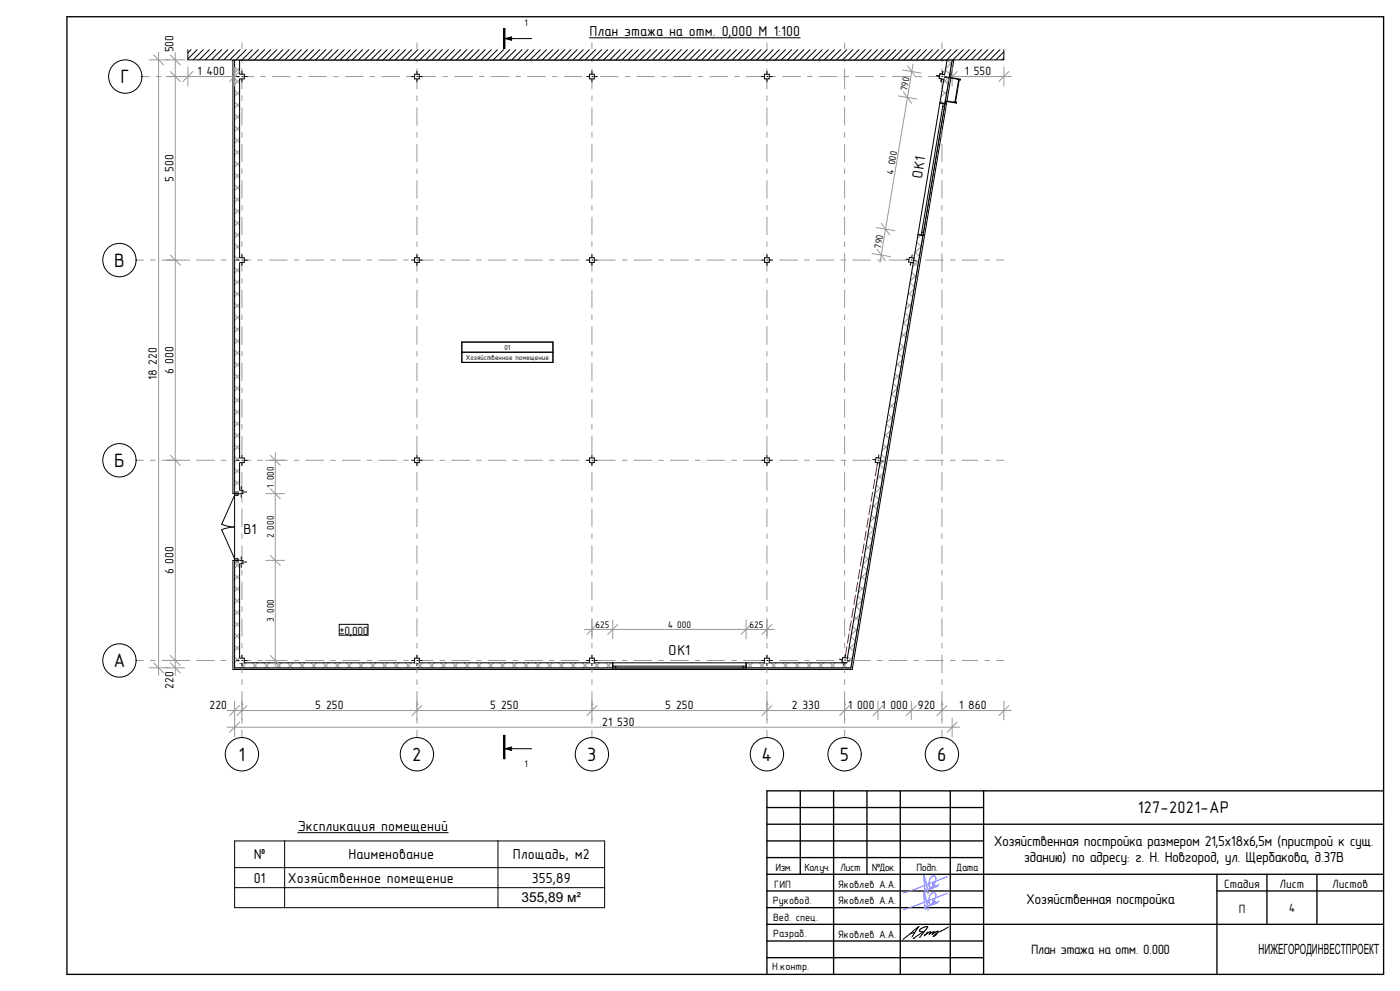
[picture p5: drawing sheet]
<svg xmlns="http://www.w3.org/2000/svg" width="420mm" height="297mm" viewBox="0 0 420 297" stroke-linecap="round" stroke-linejoin="round" font-family="sans-serif">
<g fill="none" stroke="#000" stroke-width=".4">
<path d="M20.1 5h395v287h-395zM240.1 237v25M250.1 237v55M260.1 237v25M270.1 237v55M285.1 237v55M295.1 237v55M415.1 237h-185v55M230.1 247h185M230.1 257h65M230.1 242h65M230.1 252h65"/>
<path d="M230.1 262h185M230.1 267h65M230.1 277h185M230.1 272h65M365.1 262v30M365.1 267h50M380.1 262v15M395.1 262v15M230.1 287h65M230.1 282h65"/>
</g>
<path d="M70.4 252h111v20h-111zM85.4 252v20M149.4 252v20M70.4 266h111M70.4 260h111M274.4 279.5l-1.3 .3M278.3 279.3l-1 1.1 1.3-.9 .6-.2-.5 .7M278.7 280l.9-.6 .7-.1-.6 .7 1.7-1-.8 1.4-.7 .2 .2-.2M284.5 277.8l-3.3 1.7-.9 .7M273.6 280.8l2.1-3.1-4.8 3.8M275.9 281l2.4-3.1a2.14 2.14 0 0 0-2.4 1.2l1.1 .1-3 2h.3" fill="none" stroke="#000" stroke-width=".3"/>
<g fill="none" stroke="#5e5eff" stroke-width=".3">
<path d="M277.6 272.5l-.4-5.1 1.2 4.5v.9M277.6 267.6l-.4-5.2 1.2 4.5v.9M279.9 271.1l-.1-1.2-.5 1.5a2.64 2.64 0 0 1 .7-3.9h.4a1.92 1.92 0 0 1-.5 2.8 2.94 2.94 0 0 1-2.6 1.6l.4-.5M279.9 264.9v1.2M279.9 271.1h.1M279.9 264.9v.1M279.9 266.1h.1M279.9 265l-.6 1.4a2.64 2.64 0 0 1 .7-3.9l.4 .1a1.92 1.92 0 0 1-.5 2.7 2.94 2.94 0 0 1-2.6 1.6l.4-.5M280.3 270.3v.7l.4-.7v.3M280.3 266v-.8l-.4 .9M280.3 266h.1M280.3 270.2v.1"/>
<path d="M280.3 270.3l-.4 .8M280.7 265.4l-.4 .6M280.7 265.3v.1M280.7 270.6h.1M280.8 265.5v.1M280.9 270.4l-.1 .2M280.9 270.4h.1M280.9 265.5h-.1M280.9 265.5h.1M280.9 265.5v.1M280.9 265.6h.1M281.6 270.1l-.6 .6-.1-.3"/>
<path d="M281.6 265.1l-.6 .6-.1-.1M281.6 270.1h.1M281.6 265.1h.1M284.1 267.7l-13.1 4.9M284.1 262.8l-13.1 4.9"/>
</g>
<path d="M69.9 167.9h2v30.7h-2z" fill-rule="evenodd" fill="#fff"/>
<path d="M71.9 167.9h.1M71.9 168.9v28.3M71.9 167.9h-2v30.7" fill="none" stroke="#000" stroke-width=".3"/>
<g fill="#fff">
<path d="M69.9 198.6h2l-2 2z"/>
<path d="M254 198.6h2l-.3 2z"/>
<path d="M71.9 198.6v2h-2z"/>
<path d="M254 198.6l1.7 2h-2.1z"/>
<path d="M71.9 198.6h182.1l-.4 2h-181.7z" fill-rule="evenodd"/>
</g>
<path d="M69.9 198.6v2h185.8l.3-2M73.3 198.6h51.1M125.8 198.6h51.1M178.3 198.6h51.1M230.8 198.6h23.2" fill="none" stroke="#000" stroke-width=".3"/>
<path d="M284.1 17.9h2l-30.1 180.7h-2z" fill-rule="evenodd" fill="#fff"/>
<path d="M283.2 23.8l-29 173.5M283.4 22.4l.7-4.5h2l-30.1 180.7" fill="none" stroke="#000" stroke-width=".3"/>
<path d="M69.9 17.9h2v130h-2z" fill-rule="evenodd" fill="#fff"/>
<path d="M71.9 22.2v-4.3h-2v130h2M71.9 23.6v53.6M71.9 78.6v58.6M71.9 138.6v8.3" fill="none" stroke="#000" stroke-width=".3"/>
<path d="M71.9 17.9h212.2l-.7 4.5-1.4-.3-.2 1.4 1.4 .3-29 173.5-1.4-.3-.2 1.4 1.4 .2h-23.2v-1.4h-1.4v1.4h-51.1v-1.4h-1.4v1.4h-51.1v-1.4h-1.4v1.4h-51.1v-1.4h-1.4v-58.6h1.4v-1.4h-1.4v-58.6h1.4v-1.4h-1.4v-53.6h1.4v-1.4h-1.4zM124.4 77.2v1.4h1.4v-1.4zM124.4 137.2v1.4h1.4v-1.4zM124.4 22.2v1.4h1.4v-1.4zM176.9 22.2v1.4h1.4v-1.4zM176.9 77.2v1.4h1.4v-1.4zM176.9 137.2v1.4h1.4v-1.4zM229.4 137.2v1.4h1.4v-1.4zM229.4 77.2v1.4h1.4v-1.4zM229.4 22.2v1.4h1.4v-1.4zM262.8 137.1l-.2 1.4 1.4 .3 .2-1.4zM272.8 77.1l-.2 1.4 1.4 .3 .2-1.4z" fill-rule="evenodd" fill="#fff"/>
<path d="M71.9 17.9h212.2l-.7 4.5-1.4-.3-.2 1.4 1.4 .3-29 173.5-1.4-.3-.2 1.4 1.4 .2h-23.2v-1.4h-1.4v1.4h-51.1v-1.4h-1.4v1.4h-51.1v-1.4h-1.4v1.4h-51.1v-1.4h-1.4v-58.6h1.4v-1.4h-1.4v-58.6h1.4v-1.4h-1.4v-53.6h1.4v-1.4h-1.4zM124.4 22.2h1.4v1.4h-1.4zM176.9 22.2h1.4v1.4h-1.4zM229.4 22.2h1.4v1.4h-1.4zM124.4 77.2h1.4v1.4h-1.4zM176.9 77.2h1.4v1.4h-1.4zM229.4 77.2h1.4v1.4h-1.4zM272.8 77.1l1.4 .3-.2 1.4-1.4-.3zM124.4 137.2h1.4v1.4h-1.4zM176.9 137.2h1.4v1.4h-1.4zM229.4 137.2h1.4v1.4h-1.4zM262.8 137.1l1.4 .3-.2 1.4-1.4-.3z" fill="none" stroke="#fff" stroke-width=".3"/>
<g fill="none" stroke="#999" stroke-width=".3">
<path d="M72.6 12.8v2.2M72.6 17.1v1.4M125.1 12.8v2.2M125.1 17.1v1.4M177.6 12.8v2.2M177.6 17.1v1.4M230.1 12.8v2.2M230.1 17.1v1.4M253.4 12.8v2.2M253.4 17.1v1.4M282.6 12.8v2.2M282.6 17.1v1.4"/>
<path d="M42.6 22.9h2.2M46.9 22.9h1.4M50.4 22.9h3.8M52.6 22.9h.1M56.3 22.9h1.4M59.9 22.9h5.3M67.3 22.9h1.4M70.8 22.9h5.3M72.6 20.7v5.9M72.6 28.7v1.5M72.6 32.3v5.3M72.6 39.7v1.4"/>
<path d="M78.2 22.9h1.4M81.7 22.9h5.3M89.1 22.9h1.5M92.7 22.9h5.3M100.1 22.9h1.4M103.6 22.9h5.3M111 22.9h1.4M114.5 22.9h5.3M122 22.9h1.4M125.1 20.7v5.9M125.1 28.7v1.5M125.1 32.3v5.3"/>
<path d="M125.1 39.7v1.4M125.5 22.9h5.3M132.9 22.9h1.4M136.4 22.9h5.3M143.8 22.9h1.4M147.4 22.9h5.2M154.8 22.9h1.4M158.3 22.9h5.3M165.7 22.9h1.4M169.2 22.9h5.3M176.6 22.9h1.4M177.6 20.7v5.9"/>
<path d="M177.6 28.7v1.5M177.6 32.3v5.3M177.6 39.7v1.4M180.2 22.9h5.3M187.6 22.9h1.4M191.1 22.9h5.3M198.5 22.9h1.4M202 22.9h5.3M209.4 22.9h1.5M213 22.9h5.3M220.4 22.9h1.4M223.9 22.9h5.3"/>
<path d="M230.1 20.7v5.9M230.1 28.7v1.5M230.1 32.3v5.3M230.1 39.7v1.4M231.3 22.9h1.4M234.8 22.9h5.3M242.2 22.9h1.5M245.8 22.9h5.3M253.2 22.9h1.4M253.4 20.7v5.9M253.4 28.7v1.5M253.4 32.3v5.3"/>
<path d="M253.4 39.7v1.4M256.7 22.9h5.3M264.1 22.9h1.4M267.6 22.9h5.3M275.1 22.9h1.4M278.6 22.9h5.3M282.6 20.7v5.9M282.6 28.7v1.5M282.6 32.3v5.3M282.6 39.7v1.4M286 22.9h1.4M289.5 22.9h3.8"/>
<path d="M295.5 22.9h1.4M299 22.9h2.2M72.6 43.2v5.3M72.6 50.6v1.4M72.6 54.1v5.3M125.1 43.2v5.3M125.1 50.6v1.4M125.1 54.1v5.3M177.6 43.2v5.3M177.6 50.6v1.4M177.6 54.1v5.3M230.1 43.2v5.3"/>
<path d="M230.1 50.6v1.4M230.1 54.1v5.3M253.4 43.2v5.3M253.4 50.6v1.4M253.4 54.1v5.3M282.6 43.2v5.3M282.6 50.6v1.4M282.6 54.1v5.3M40.8 77.9h2.2M45.1 77.9h1.4M48.7 77.9h4.6M50.8 77.9h.1"/>
<path d="M55.5 77.9h1.4M59 77.9h5.3M66.4 77.9h1.4M69.9 77.9h5.3M72.6 61.6v1.4M72.6 65.1v5.3M72.6 72.5v1.4M72.6 76v5.3M77.3 77.9h1.4M80.9 77.9h5.3M88.3 77.9h1.4M91.8 77.9h5.3"/>
<path d="M99.2 77.9h1.4M102.7 77.9h5.3M110.1 77.9h1.5M113.7 77.9h5.3M121.1 77.9h1.4M124.6 77.9h5.3M125.1 61.6v1.4M125.1 65.1v5.3M125.1 72.5v1.4M125.1 76v5.3M132 77.9h1.4M135.5 77.9h5.3"/>
<path d="M142.9 77.9h1.5M146.5 77.9h5.3M153.9 77.9h1.4M157.4 77.9h5.3M164.8 77.9h1.4M168.3 77.9h5.3M175.8 77.9h1.4M177.6 61.6v1.4M177.6 65.1v5.3M177.6 72.5v1.4M177.6 76v5.3M179.3 77.9h5.3"/>
<path d="M186.7 77.9h1.4M190.2 77.9h5.3M197.6 77.9h1.4M201.2 77.9h5.2M208.6 77.9h1.4M212.1 77.9h5.3M219.5 77.9h1.4M223 77.9h5.3M230.1 61.6v1.4M230.1 65.1v5.3M230.1 72.5v1.4M230.1 76v5.3"/>
<path d="M230.4 77.9h1.4M234 77.9h5.3M241.4 77.9h1.4M244.9 77.9h5.3M252.3 77.9h1.4M253.4 61.6v1.4M253.4 65.1v5.3M253.4 72.5v1.4M253.4 76v5.3M255.8 77.9h5.3M263.2 77.9h1.5M266.8 77.9h5.3"/>
<path d="M274.2 77.9h1.4M277.7 77.9h5.3M282.6 61.6v1.4M282.6 65.1v5.3M282.6 72.5v1.4M282.6 76v5.3M285.1 77.9h1.4M288.6 77.9h4.7M295.5 77.9h1.4M299 77.9h2.2M72.6 83.4v1.4M72.6 87v5.2"/>
<path d="M72.6 94.4v1.4M72.6 97.9v5.3M125.1 83.4v1.4M125.1 87v5.2M125.1 94.4v1.4M125.1 97.9v5.3M177.6 83.4v1.4M177.6 87v5.2M177.6 94.4v1.4M177.6 97.9v5.3M230.1 83.4v1.4M230.1 87v5.2"/>
<path d="M230.1 94.4v1.4M230.1 97.9v5.3M253.4 83.4v1.4M253.4 87v5.2M253.4 94.4v1.4M253.4 97.9v5.3M282.6 83.4v1.4M282.6 87v5.2M282.6 94.4v1.4M282.6 97.9v5.3M72.6 105.3v1.4M72.6 108.8v5.3"/>
<path d="M72.6 116.2v1.4M72.6 119.8v5.3M125.1 105.3v1.4M125.1 108.8v5.3M125.1 116.2v1.4M125.1 119.8v5.3M177.6 105.3v1.4M177.6 108.8v5.3M177.6 116.2v1.4M177.6 119.8v5.3M230.1 105.3v1.4M230.1 108.8v5.3"/>
<path d="M230.1 116.2v1.4M230.1 119.8v5.3M253.4 105.3v1.4M253.4 108.8v5.3M253.4 116.2v1.4M253.4 119.8v5.3M282.6 105.3v1.4M282.6 108.8v5.3M282.6 116.2v1.4M282.6 119.8v5.3M40.8 137.9h2.2M45.1 137.9h1.4"/>
<path d="M48.7 137.9h4.6M50.8 137.9h.1M55.5 137.9h1.4M59 137.9h5.3M66.4 137.9h1.4M69.9 137.9h5.3M72.6 127.2v1.4M72.6 130.7v5.3M72.6 138.1v1.4M77.3 137.9h1.4M80.9 137.9h5.3M88.3 137.9h1.4"/>
<path d="M91.8 137.9h5.3M99.2 137.9h1.4M102.7 137.9h5.3M110.1 137.9h1.5M113.7 137.9h5.3M121.1 137.9h1.4M124.6 137.9h5.3M125.1 127.2v1.4M125.1 130.7v5.3M125.1 138.1v1.4M132 137.9h1.4M135.5 137.9h5.3"/>
<path d="M142.9 137.9h1.5M146.5 137.9h5.3M153.9 137.9h1.4M157.4 137.9h5.3M164.8 137.9h1.4M168.3 137.9h5.3M175.8 137.9h1.4M177.6 127.2v1.4M177.6 130.7v5.3M177.6 138.1v1.4M179.3 137.9h5.3M186.7 137.9h1.4"/>
<path d="M190.2 137.9h5.3M197.6 137.9h1.4M201.2 137.9h5.2M208.6 137.9h1.4M212.1 137.9h5.3M219.5 137.9h1.4M223 137.9h5.3M230.1 127.2v1.4M230.1 130.7v5.3M230.1 138.1v1.4M230.4 137.9h1.4M234 137.9h5.3"/>
<path d="M241.4 137.9h1.4M244.9 137.9h5.3M252.3 137.9h1.4M253.4 127.2v1.4M253.4 130.7v5.3M253.4 138.1v1.4M255.8 137.9h5.3M263.2 137.9h1.5M266.8 137.9h5.3M274.2 137.9h1.4M277.7 137.9h5.3M282.6 127.2v1.4"/>
<path d="M282.6 130.7v5.3M282.6 138.1v1.4M285.1 137.9h1.4M288.6 137.9h4.7M295.5 137.9h1.4M299 137.9h2.2M72.6 141.6v5.3M72.6 149v1.5M72.6 152.6v5.3M72.6 160v1.4M125.1 141.6v5.3M125.1 149v1.5"/>
<path d="M125.1 152.6v5.3M125.1 160v1.4M177.6 141.6v5.3M177.6 149v1.5M177.6 152.6v5.3M177.6 160v1.4M230.1 141.6v5.3M230.1 149v1.5M230.1 152.6v5.3M230.1 160v1.4M253.4 141.6v5.3M253.4 149v1.5"/>
<path d="M253.4 152.6v5.3M253.4 160v1.4M282.6 141.6v5.3M282.6 149v1.5M282.6 152.6v5.3M282.6 160v1.4M72.6 163.5v5.3M72.6 170.9v1.4M72.6 174.4v5.3M125.1 163.5v5.3M125.1 170.9v1.4M125.1 174.4v5.3"/>
<path d="M177.6 163.5v5.3M177.6 170.9v1.4M177.6 174.4v5.3M230.1 163.5v5.3M230.1 170.9v1.4M230.1 174.4v5.3M253.4 163.5v5.3M253.4 170.9v1.4M253.4 174.4v5.3M282.6 163.5v5.3M282.6 170.9v1.4M282.6 174.4v5.3"/>
<path d="M40.8 197.9h2.2M45.1 197.9h1.4M48.7 197.9h4.6M50.8 197.9h.1M55.5 197.9h1.4M59 197.9h5.3M66.4 197.9h1.4M69.9 197.9h5.3M72.6 181.9v1.4M72.6 185.4v5.3M72.6 192.8v1.4M72.6 196.3v5.3"/>
<path d="M77.3 197.9h1.4M80.9 197.9h5.3M88.3 197.9h1.4M91.8 197.9h5.3M99.2 197.9h1.4M102.7 197.9h5.3M110.1 197.9h1.5M113.7 197.9h5.3M121.1 197.9h1.4M124.6 197.9h5.3M125.1 181.9v1.4M125.1 185.4v5.3"/>
<path d="M125.1 192.8v1.4M125.1 196.3v5.3M132 197.9h1.4M135.5 197.9h5.3M142.9 197.9h1.5M146.5 197.9h5.3M153.9 197.9h1.4M157.4 197.9h5.3M164.8 197.9h1.4M168.3 197.9h5.3M175.8 197.9h1.4M177.6 181.9v1.4"/>
<path d="M177.6 185.4v5.3M177.6 192.8v1.4M177.6 196.3v5.3M179.3 197.9h5.3M186.7 197.9h1.4M190.2 197.9h5.3M197.6 197.9h1.4M201.2 197.9h5.2M208.6 197.9h1.4M212.1 197.9h5.3M219.5 197.9h1.4M223 197.9h5.3"/>
<path d="M230.1 181.9v1.4M230.1 185.4v5.3M230.1 192.8v1.4M230.1 196.3v5.3M230.4 197.9h1.4M234 197.9h5.3M241.4 197.9h1.4M244.9 197.9h5.3M252.3 197.9h1.4M253.4 181.9v1.4M253.4 185.4v5.3M253.4 192.8v1.4"/>
<path d="M253.4 196.3v5.3M255.8 197.9h5.3M263.2 197.9h1.5M266.8 197.9h5.3M274.2 197.9h1.4M277.7 197.9h5.3M282.6 181.9v1.4M282.6 185.4v5.3M282.6 192.8v1.4M282.6 196.3v5.3M285.1 197.9h1.4M288.6 197.9h4.7"/>
<path d="M295.5 197.9h1.4M299 197.9h2.2M72.6 211h.1M72.6 203.7v1.4M72.6 207.3v5.9M72.6 215.3v1.5M72.6 218.9v2.1M125.1 211h.1M125.1 203.7v1.4M125.1 207.3v5.9M125.1 215.3v1.5M125.1 218.9v2.1"/>
<path d="M177.6 211h.1M177.6 203.7v1.4M177.6 207.3v5.9M177.6 215.3v1.5M177.6 218.9v2.1M230.1 211h.1M230.1 203.7v1.4M230.1 207.3v5.9M230.1 215.3v1.5M230.1 218.9v2.1M253.4 211h.1M253.4 203.7v1.4"/>
<path d="M253.4 207.3v5.9M253.4 215.3v1.5M253.4 218.9v2.1M282.6 211h.1M282.6 203.7v1.4M282.6 207.3v5.9M282.6 215.3v1.5M282.6 218.9v2.1"/>
</g>
<g fill="none" stroke="#000" stroke-width=".3">
<circle cx="37.6" cy="22.9" r="5"/>
<circle cx="35.8" cy="77.9" r="5"/>
<circle cx="35.8" cy="137.9" r="5"/>
<circle cx="35.8" cy="197.9" r="5"/>
<circle cx="72.6" cy="226" r="5"/>
<circle cx="125.1" cy="226" r="5"/>
<circle cx="177.6" cy="226" r="5"/>
<circle cx="230.1" cy="226" r="5"/>
<circle cx="253.4" cy="226" r="5"/>
<circle cx="282.6" cy="226" r="5"/>
</g>
<path d="M151.2 8.6h.3v7h-.3zM151.3 8.6v7M151.5 11.6l2-.5v1zM153.5 11.6h6M151.2 220.4h.3v7h-.3zM151.3 220.4v7M151.5 224.4l2-.5v1zM153.5 224.4h6" fill="none" stroke="#000" stroke-width=".3"/>
<path d="M151.5 11.6l2-.5v1zM151.5 224.4l2-.5v1z" fill="#000"/>
<path d="M70.4 17.9h215.2l-30.4 182.2h-184.8z" fill="none" stroke="#000" stroke-width=".3"/>
<g fill="#fff">
<path d="M70.4 198.6h1.5l-1.5 1.5z"/>
<path d="M254 198.6h1.5l-.3 1.5z"/>
</g>
<path d="M254.1 198.6l-.1 .1" fill="none" stroke="#999" stroke-width=".3"/>
<g fill="#fff">
<path d="M71.9 198.6v1.5h-1.5z"/>
<path d="M71.9 198.6h111.9v1.5h-111.9z" fill-rule="evenodd"/>
</g>
<g fill="none" stroke="#999" stroke-width=".3">
<path d="M72.1 198.6l1.5 1.5M73.8 198.6l-1.5 1.5M75.6 198.6l1.5 1.5M77.3 198.6l-1.5 1.5M79.2 198.6l1.5 1.5M80.9 198.6l-1.5 1.5M82.7 198.6l1.5 1.5M84.4 198.6l-1.5 1.5M86.2 198.6l1.5 1.5M87.9 198.6l-1.5 1.5M89.8 198.6l1.5 1.5M91.5 198.6l-1.5 1.5"/>
<path d="M93.3 198.6l1.5 1.5M95 198.6l-1.5 1.5M96.8 198.6l1.5 1.5M98.5 198.6l-1.5 1.5M100.4 198.6l1.5 1.5M102.1 198.6l-1.5 1.5M103.9 198.6l1.5 1.5M105.6 198.6l-1.5 1.5M107.5 198.6l1.5 1.5M109.2 198.6l-1.5 1.5M111 198.6l1.5 1.5M112.7 198.6l-1.5 1.5"/>
<path d="M114.5 198.6l1.5 1.5M116.2 198.6l-1.5 1.5M118.1 198.6l1.5 1.5M119.8 198.6l-1.5 1.5M121.6 198.6l1.5 1.5M123.3 198.6l-1.5 1.5M125.2 198.6l1.5 1.5M126.8 198.6l-1.5 1.5M128.7 198.6l1.5 1.5M130.4 198.6l-1.5 1.5M132.2 198.6l1.5 1.5M133.9 198.6l-1.5 1.5"/>
<path d="M135.8 198.6l1.5 1.5M137.4 198.6l-1.5 1.5M139.3 198.6l1.5 1.5M141 198.6l-1.5 1.5M142.8 198.6l1.5 1.5M144.5 198.6l-1.5 1.5M146.4 198.6l1.5 1.5M148 198.6l-1.5 1.5M149.9 198.6l1.5 1.5M151.6 198.6l-1.5 1.5M153.5 198.6l1.5 1.5M155.1 198.6l-1.5 1.5"/>
<path d="M157 198.6l1.5 1.5M158.7 198.6l-1.5 1.5M160.5 198.6l1.5 1.5M162.2 198.6l-1.5 1.5M164.1 198.6l1.5 1.5M165.7 198.6l-1.5 1.5M167.6 198.6l1.5 1.5M169.3 198.6l-1.5 1.5M171.2 198.6l1.5 1.5M172.8 198.6l-1.5 1.5M174.7 198.6l1.5 1.5M176.3 198.6l-1.5 1.5"/>
<path d="M178.2 198.6l1.5 1.5M179.9 198.6l-1.5 1.5M181.8 198.6l1.5 1.5M183.4 198.6l-1.5 1.5"/>
</g>
<path d="M223.8 198.6h30.2l-.3 1.5h-29.9z" fill-rule="evenodd" fill="#fff"/>
<g fill="none" stroke="#999" stroke-width=".3">
<path d="M224.2 198.6l1.5 1.5M225.8 198.6l-1.5 1.5M227.8 198.6l1.5 1.5M229.4 198.6l-1.5 1.5M231.3 198.6l1.5 1.5M232.9 198.6l-1.5 1.5M234.8 198.6l1.5 1.5M236.4 198.6l-1.5 1.5M238.4 198.6l1.5 1.5M240 198.6l-1.5 1.5M241.9 198.6l1.5 1.5M243.5 198.6l-1.5 1.5"/>
<path d="M245.5 198.6l1.5 1.5M247 198.6l-1.5 1.5M249 198.6l1.5 1.5M250.6 198.6l-1.5 1.5M252.5 198.6l1.3 1.3M253.9 198.8l-1.3 1.3"/>
</g>
<path d="M254 198.6l1.2 1.5h-1.5z" fill="#fff"/>
<path d="M253.8 199.9l.2 .2M254 198.7l-.1 .1" fill="none" stroke="#999" stroke-width=".3"/>
<path d="M183.8 198.6h40v1.5h-40z" fill-rule="evenodd" fill="#fff"/>
<path d="M70.4 198.6v1.5h184.8l.3-1.5M71.9 198.6h182.1M183.8 198.6v1.5M223.8 198.6v1.5" fill="none" stroke="#000" stroke-width=".3"/>
<g fill="#fff">
<path d="M183.8 199.6h.9v.5h-.9z" fill-rule="evenodd"/>
<path d="M222.9 199.6h.9v.5h-.9z" fill-rule="evenodd"/>
<path d="M184.7 199.6h38.2v.5h-38.2z" fill-rule="evenodd"/>
</g>
<path d="M183.8 198.6v1.5h40v-1.5M183.8 199.6h40M184.7 199.6v.5M222.9 199.6v.5" fill="none" stroke="#000" stroke-width=".3"/>
<path d="M275.4 70.3l1.5 .2-21.4 128.1h-1.5z" fill-rule="evenodd" fill="#fff"/>
<g fill="none" stroke="#999" stroke-width=".3">
<path d="M274 78.6l1.3 1.3M274.5 75.5l1.3 1.4M275 72.5l1.3 1.3M275.6 78.2l-1.8 1.8M276.3 70.4l-1.1 1.1M276.3 73.9l-1.8 1.8M276.5 70.5l.3 .3M270.5 99.8l1.3 1.3M271 96.8l1.3 1.3M271.5 93.7l1.3 1.3M272 90.7l1.3 1.3M272.1 99.4l-1.9 1.8"/>
<path d="M272.5 87.7l1.3 1.3M272.8 95.1l-1.9 1.9M273 84.6l1.3 1.3M273.5 90.9l-1.9 1.8M273.5 81.6l1.3 1.3M274.2 86.7l-1.8 1.8M274.9 82.4l-1.8 1.8M267.4 118l1.3 1.3M267.9 115l1.3 1.3M268.4 111.9l1.3 1.3M268.9 108.9l1.3 1.3M269.2 116.4l-1.8 1.8"/>
<path d="M269.5 105.9l1.3 1.3M269.9 112.1l-1.8 1.8M270 102.8l1.3 1.3M270.6 107.9l-1.8 1.8M271.3 103.6l-1.8 1.9M263.9 139.2l1.3 1.3M264.4 136.2l1.3 1.3M264.9 133.2l1.3 1.3M265.4 130.1l1.3 1.3M265.7 137.6l-1.8 1.8M265.9 127.1l1.3 1.3M266.4 133.3l-1.8 1.9"/>
<path d="M266.4 124.1l1.3 1.3M266.9 121l1.3 1.3M267.1 129.1l-1.8 1.8M267.8 124.8l-1.8 1.9M268.5 120.6l-1.8 1.8M260.9 157.4l1.3 1.3M261.4 154.4l1.3 1.3M261.9 151.4l1.3 1.3M262.1 158.8l-1.8 1.8M262.4 148.3l1.3 1.3M262.9 154.6l-1.9 1.8M262.9 145.3l1.3 1.3"/>
<path d="M263.4 142.3l1.3 1.3M263.6 150.3l-1.9 1.8M264.3 146.1l-1.9 1.8M265 141.8l-1.9 1.8M257.3 178.7l1.3 1.3M257.8 175.6l1.3 1.3M258.3 172.6l1.3 1.3M258.8 169.6l1.3 1.3M259.3 175.8l-1.8 1.8M259.3 166.5l1.3 1.3M259.8 163.5l1.3 1.3M260 171.5l-1.8 1.9"/>
<path d="M260.3 160.5l1.3 1.3M260.7 167.3l-1.8 1.8M261.4 163l-1.8 1.9M254.3 196.8l1.3 1.3M254.8 193.8l1.3 1.3M255.3 190.8l1.3 1.3M255.8 197l-1.7 1.6M255.8 187.7l1.3 1.4M256.3 184.7l1.3 1.3M256.5 192.7l-1.8 1.9M256.8 181.7l1.3 1.3M257.2 188.5l-1.8 1.8"/>
<path d="M257.9 184.3l-1.8 1.8M258.6 180l-1.8 1.8"/>
</g>
<path d="M284.1 17.9h1.5l-2.2 13.2-1.4-.3z" fill-rule="evenodd" fill="#fff"/>
<path d="M284.1 17.9l1.3 1.3M285.5 18.8l-1.8 1.8M282.1 30.1l1 .9M282.6 27l1.3 1.3M283.1 24l1.3 1.3M283.6 21l1.3 1.3M284.1 27.2l-1.8 1.9M284.8 23l-1.8 1.8" fill="none" stroke="#999" stroke-width=".3"/>
<path d="M284.1 17.9l1.8-1.5-.3 1.5z" fill="#fff"/>
<path d="M284.1 17.9h.1" fill="none" stroke="#999" stroke-width=".3"/>
<path d="M282 30.8l1.4 .3-6.5 39.4-1.5-.2z" fill-rule="evenodd" fill="#fff"/>
<path d="M284.1 17.9l-30.1 180.7M285.9 16.4l-30.4 182.2M282 30.8l1.4 .3M275.4 70.3l1.5 .2" fill="none" stroke="#000" stroke-width=".3"/>
<g fill="#fff">
<path d="M283 31l.4 .1-.1 .9-.5-.1z" fill-rule="evenodd"/>
<path d="M276.5 69.6l.5 .1-.1 .8h-.5z" fill-rule="evenodd"/>
<path d="M282.8 31.9l.5 .1-6.3 37.7-.5-.1z" fill-rule="evenodd"/>
</g>
<path d="M282 30.8l1.4 .3-6.5 39.4-1.5-.2M282.8 31.9l.5 .1M283 31l-6.6 39.5M276.5 69.6l.5 .1" fill="none" stroke="#000" stroke-width=".3"/>
<path d="M70.4 16.4l1.5 1.5h-1.5z" fill="#fff"/>
<path d="M70.4 16.5l1.4 1.4M71.3 17.3l-.6 .6" fill="none" stroke="#999" stroke-width=".3"/>
<path d="M70.4 167.9h1.5v30.7h-1.5z" fill-rule="evenodd" fill="#fff"/>
<g fill="none" stroke="#999" stroke-width=".3">
<path d="M70.4 168.6l1.5 1.5M70.4 172.2l1.5 1.5M70.4 175.7l1.5 1.5M70.4 179.3l1.5 1.5M71.9 179.4l-1.5 1.5M71.9 175.8l-1.5 1.5M71.9 172.3l-1.5 1.5M71.9 168.7l-1.5 1.5M70.4 182.8l1.5 1.5M70.4 186.3l1.5 1.5M70.4 189.9l1.5 1.5M70.4 193.4l1.5 1.5"/>
<path d="M70.4 196.9l1.5 1.5M71.9 197l-1.5 1.5M71.9 193.5l-1.5 1.5M71.9 190l-1.5 1.5M71.9 186.4l-1.5 1.5M71.9 182.9l-1.5 1.5"/>
</g>
<path d="M70.4 17.9h1.5v130h-1.5z" fill-rule="evenodd" fill="#fff"/>
<g fill="none" stroke="#999" stroke-width=".3">
<path d="M70.7 17.9l-.3 .3M71.8 17.9l.1 .1M70.4 20l1.5 1.5M70.4 23.6l1.5 1.5M70.4 27.1l1.5 1.5M70.4 30.6l1.5 1.5M70.4 34.2l1.5 1.5M70.4 37.7l1.5 1.5M71.9 37.9l-1.5 1.5M71.9 34.4l-1.5 1.5M71.9 30.9l-1.5 1.5M71.9 27.3l-1.5 1.5"/>
<path d="M71.9 23.8l-1.5 1.5M71.9 20.3l-1.5 1.5M70.4 41.3l1.5 1.5M70.4 44.8l1.5 1.5M70.4 48.3l1.5 1.5M70.4 51.9l1.5 1.5M70.4 55.4l1.5 1.5M70.4 58.9l1.5 1.5M71.9 59.1l-1.5 1.5M71.9 55.6l-1.5 1.5M71.9 52.1l-1.5 1.5M71.9 48.5l-1.5 1.5"/>
<path d="M71.9 45l-1.5 1.5M71.9 41.5l-1.5 1.5M70.4 62.5l1.5 1.5M70.4 66l1.5 1.5M70.4 69.6l1.5 1.5M70.4 73.1l1.5 1.5M70.4 76.6l1.5 1.5M71.9 76.8l-1.5 1.5M71.9 73.3l-1.5 1.5M71.9 69.8l-1.5 1.5M71.9 66.2l-1.5 1.5M71.9 62.7l-1.5 1.5"/>
<path d="M70.4 80.2l1.5 1.5M70.4 83.7l1.5 1.5M70.4 87.3l1.5 1.5M70.4 90.8l1.5 1.5M70.4 94.3l1.5 1.5M70.4 97.9l1.5 1.5M71.9 98l-1.5 1.5M71.9 94.5l-1.5 1.5M71.9 91l-1.5 1.5M71.9 87.4l-1.5 1.5M71.9 83.9l-1.5 1.5M71.9 80.4l-1.5 1.5"/>
<path d="M70.4 101.4l1.5 1.5M70.4 104.9l1.5 1.5M70.4 108.5l1.5 1.5M70.4 112l1.5 1.5M70.4 115.6l1.5 1.5M70.4 119.1l1.5 1.5M71.9 119.2l-1.5 1.5M71.9 115.7l-1.5 1.5M71.9 112.2l-1.5 1.5M71.9 108.6l-1.5 1.5M71.9 105.1l-1.5 1.5M71.9 101.6l-1.5 1.5"/>
<path d="M70.4 122.6l1.5 1.5M70.4 126.2l1.5 1.5M70.4 129.7l1.5 1.5M70.4 133.3l1.5 1.5M70.4 136.8l1.5 1.5M71.9 136.9l-1.5 1.5M71.9 133.4l-1.5 1.5M71.9 129.9l-1.5 1.5M71.9 126.3l-1.5 1.5M71.9 122.8l-1.5 1.5M70.4 140.3l1.5 1.5M70.4 143.9l1.5 1.5"/>
<path d="M70.4 147.4l.5 .5M71.9 147.5l-.4 .4M71.9 144l-1.5 1.5M71.9 140.5l-1.5 1.5"/>
</g>
<path d="M70.4 16.4v131.5h1.5v-130M70.4 198.6v-30.7h1.5v30.7" fill="none" stroke="#000" stroke-width=".3"/>
<g fill="#fff">
<path d="M70.4 167.4h1v.5h-1z" fill-rule="evenodd"/>
<path d="M70.4 147.9h1v.5h-1z" fill-rule="evenodd"/>
</g>
<path d="M70.4 148.4l-3.9 8.7 1.6 .6 2.3 .2-1.7 .2-2.2 .7 3.9 8.6M71.4 147.9v.5h-1M71.9 147.9h-1.5v.5M70.4 167.4h1v.5M70.4 167.4v.5h1.5" fill="none" stroke="#000" stroke-width=".3"/>
<path d="M69.9 16.4l2 1.5h-2z" fill="#fff"/>
<path d="M71.2 17.4l-.5 .5M71.7 17.8l.1 .1" fill="none" stroke="#999" stroke-width=".3"/>
<path d="M284.1 17.9l2.3-1.5-.3 1.5z" fill="#fff"/>
<path d="M284.1 17.9h.1M286.3 16.5l.1 .1" fill="none" stroke="#999" stroke-width=".3"/>
<path d="M71.9 16.4h212.5l-.3 1.5h-212.2z" fill-rule="evenodd" fill="#fff"/>
<g fill="none" stroke="#999" stroke-width=".3">
<path d="M72.2 16.4l-.3 .3M73.9 16.4l1.5 1.5M75.7 16.4l-1.5 1.5M77.4 16.4l1.5 1.5M79.2 16.4l-1.5 1.5M80.9 16.4l1.5 1.5M82.8 16.4l-1.5 1.5M84.5 16.4l1.5 1.5M86.3 16.4l-1.5 1.5M88 16.4l1.5 1.5M89.8 16.4l-1.5 1.5M91.6 16.4l1.5 1.5"/>
<path d="M93.4 16.4l-1.5 1.5M95.1 16.4l1.5 1.5M96.9 16.4l-1.5 1.5M98.6 16.4l1.5 1.5M100.4 16.4l-1.5 1.5M102.2 16.4l1.5 1.5M104 16.4l-1.5 1.5M105.7 16.4l1.5 1.5M107.5 16.4l-1.5 1.5M109.3 16.4l1.5 1.5M111 16.4l-1.5 1.5M112.8 16.4l1.5 1.5"/>
<path d="M114.6 16.4l-1.5 1.5M116.3 16.4l1.5 1.5M118.1 16.4l-1.5 1.5M119.9 16.4l1.5 1.5M121.6 16.4l-1.5 1.5M123.4 16.4l1.5 1.5M125.2 16.4l-1.5 1.5M126.9 16.4l1.5 1.5M128.7 16.4l-1.5 1.5M130.5 16.4l1.5 1.5M132.3 16.4l-1.5 1.5M134 16.4l1.5 1.5"/>
<path d="M135.8 16.4l-1.5 1.5M137.6 16.4l1.5 1.5M139.3 16.4l-1.5 1.5M141.1 16.4l1.5 1.5M142.9 16.4l-1.5 1.5M144.6 16.4l1.5 1.5M146.4 16.4l-1.5 1.5M148.2 16.4l1.5 1.5M149.9 16.4l-1.5 1.5M151.7 16.4l1.5 1.5M153.5 16.4l-1.5 1.5M155.3 16.4l1.5 1.5"/>
<path d="M157 16.4l-1.5 1.5M158.8 16.4l1.5 1.5M160.5 16.4l-1.5 1.5M162.3 16.4l1.5 1.5M164.1 16.4l-1.5 1.5M165.9 16.4l1.5 1.5M167.6 16.4l-1.5 1.5M169.4 16.4l1.5 1.5M171.1 16.4l-1.5 1.5M172.9 16.4l1.5 1.5M174.7 16.4l-1.5 1.5M176.5 16.4l1.5 1.5"/>
<path d="M178.2 16.4l-1.5 1.5M180 16.4l1.5 1.5M181.8 16.4l-1.5 1.5M183.6 16.4l1.5 1.5M185.3 16.4l-1.5 1.5M187.1 16.4l1.5 1.5M188.8 16.4l-1.5 1.5M190.6 16.4l1.5 1.5M192.4 16.4l-1.5 1.5M194.2 16.4l1.5 1.5M195.9 16.4l-1.5 1.5M197.7 16.4l1.5 1.5"/>
<path d="M199.4 16.4l-1.5 1.5M201.3 16.4l1.5 1.5M203 16.4l-1.5 1.5M204.8 16.4l1.5 1.5M206.5 16.4l-1.5 1.5M208.3 16.4l1.5 1.5M210 16.4l-1.5 1.5M211.9 16.4l1.5 1.5M213.6 16.4l-1.5 1.5M215.4 16.4l1.5 1.5M217.1 16.4l-1.5 1.5M218.9 16.4l1.5 1.5"/>
<path d="M220.6 16.4l-1.5 1.5M222.5 16.4l1.5 1.5M224.2 16.4l-1.5 1.5M226 16.4l1.5 1.5M227.7 16.4l-1.5 1.5M229.6 16.4l1.5 1.5M231.3 16.4l-1.5 1.5M233.1 16.4l1.5 1.5M234.8 16.4l-1.5 1.5M236.6 16.4l1.5 1.5M238.3 16.4l-1.5 1.5M240.2 16.4l1.5 1.5"/>
<path d="M241.9 16.4l-1.5 1.5M243.7 16.4l1.5 1.5M245.4 16.4l-1.5 1.5M247.3 16.4l1.5 1.5M248.9 16.4l-1.5 1.5M250.8 16.4l1.5 1.5M252.5 16.4l-1.5 1.5M254.3 16.4l1.5 1.5M256 16.4l-1.5 1.5M257.9 16.4l1.5 1.5M259.5 16.4l-1.5 1.5M261.4 16.4l1.5 1.5"/>
<path d="M263.1 16.4l-1.5 1.5M264.9 16.4l1.5 1.5M266.6 16.4l-1.5 1.5M268.5 16.4l1.5 1.5M270.1 16.4l-1.5 1.5M272 16.4l1.5 1.5M273.7 16.4l-1.5 1.5M275.6 16.4l1.5 1.5M277.2 16.4l-1.5 1.5M279.1 16.4l1.5 1.5M280.7 16.4l-1.5 1.5M282.6 16.4l1.5 1.5"/>
<path d="M284.3 16.4l-1.5 1.5"/>
</g>
<path d="M69.9 16.4v1.5h216.2l.3-1.5M71.9 16.4h212.5" fill="none" stroke="#000" stroke-width=".3"/>
<g fill="none" stroke="#a80f02" stroke-width=".3">
<path d="M263.1 139.8l-.5 2.8M263.4 137.9l-.2 .9M259.9 159.1l-.5 2.8M260.5 155.3l-.5 2.8M261.1 151.4l-.4 2.8M261.8 147.6l-.5 2.7M262.4 143.7l-.4 2.8M256.6 178.4l-.4 2.8M257.3 174.6l-.5 2.7M257.9 170.7l-.4 2.8M258.6 166.8l-.5 2.8M259.2 163l-.5 2.8"/>
<path d="M253.4 197.7l-.1 .8M254.1 193.9l-.5 2.7M254.7 190l-.5 2.8M255.4 186.1l-.5 2.8M256 182.3l-.5 2.8"/>
</g>
<g fill="none" stroke="#999" stroke-width=".3">
<path d="M44.8 17.9h10.6M46.1 16.4l3 3M47.6 15.7v186.7M51.1 16.4l3 3M52.6 15.7v186.7M272.3 19.7l2.5 3.5M273.9 19.2l-9.9 59.5M49.8 22.9h22.8M51.1 21.4l3 3M56.4 20.1v5.7M57.9 21.4l-3 3M70.4 20.1v5.7"/>
<path d="M71.9 21.4l-3 3M269.5 28.8l5.5 .9M270.8 21l5.5 .9M271 27.5l2.5 3.4M283.4 22.9h20M285.6 20.1v5.7M287.1 21.4l-3 3M301.2 20.1v5.7M302.7 21.4l-3 3M49.8 77.9h5.6M51.1 76.4l3 3M261.6 76l5.5 .9"/>
<path d="M262.9 68.2l5.5 .9M263.1 74.7l2.5 3.5M264.4 66.9l2.5 3.5M49.8 137.9h5.6M51.1 136.4l3 3M79.8 137.9h5.6M81.1 136.4l3 3M82.6 135.7v64.5M79.8 147.9h5.6M81.1 146.4l3 3M79.8 167.9h5.6M81.1 166.4l3 3"/>
<path d="M46.1 198.6l3 3M49.8 197.9h5.6M51.1 198.6l3 3M51.1 196.4l3 3M79.8 197.9h5.6M81.1 196.4l3 3M175.3 188.6h57M177.6 185.8v5.7M179.1 187.1l-3 3M183.8 185.8v5.7M185.3 187.1l-3 3M223.8 185.8v5.7"/>
<path d="M225.3 187.1l-3 3M230.1 185.8v5.7M231.6 187.1l-3 3M44.8 200.1h10.6M68.1 212.9h235.3M68.1 217.9h219.8M70.4 210.1v10.7M71.9 211.4l-3 3M71.9 216.4l-3 3M72.6 210.1v5.7M74.1 211.4l-3 3M125.1 210.1v5.7"/>
<path d="M126.6 211.4l-3 3M177.6 210.1v5.7M179.1 211.4l-3 3M230.1 210.1v5.7M231.6 211.4l-3 3M253.4 210.1v5.7M254.9 211.4l-3 3M263.4 210.1v5.7M264.9 211.4l-3 3M273.4 210.1v5.7M274.9 211.4l-3 3M282.6 210.1v5.7"/>
<path d="M284.1 211.4l-3 3M285.6 215.1v5.7M287.1 216.4l-3 3M301.2 210.1v5.7M302.7 211.4l-3 3"/>
</g>
<path d="M101.8 187.1h8.6v3.3h-8.6z" fill="none" stroke="#000" stroke-width=".3"/>
<path d="M138.6 102.5h27.3v6.1h-27.3z" fill-rule="evenodd" fill="#fff"/>
<path d="M138.6 102.5h27.3v6.1h-27.3zM138.6 105.6h27.3" fill="none" stroke="#000" stroke-width=".3"/>
<path d="M56.4 14.9h244.8v3h-244.8z" fill-rule="evenodd" fill="#fff"/>
<g fill="none" stroke="#000" stroke-width=".3">
<path d="M57.3 14.9l-.9 .9M59.1 14.9l-2.7 2.8M61 14.9l-3.1 3M62.8 14.9l-3 3M64.7 14.9l-3.1 3M66.5 14.9l-3.1 3M68.3 14.9l-3 3M70.2 14.9l-3.1 3M72 14.9l-3 3M73.9 14.9l-3.1 3M75.7 14.9l-3.1 3M77.5 14.9l-3 3"/>
<path d="M79.4 14.9l-3.1 3M81.2 14.9l-3.1 3M83 14.9l-3 3M84.9 14.9l-3.1 3M86.7 14.9l-3 3M88.6 14.9l-3.1 3M90.4 14.9l-3.1 3M92.2 14.9l-3 3M94.1 14.9l-3.1 3M95.9 14.9l-3 3M97.8 14.9l-3.1 3M99.6 14.9l-3.1 3"/>
<path d="M101.4 14.9l-3 3M103.3 14.9l-3.1 3M105.1 14.9l-3.1 3M106.9 14.9l-3 3M108.8 14.9l-3.1 3M110.6 14.9l-3 3M112.5 14.9l-3.1 3M114.3 14.9l-3.1 3M116.1 14.9l-3 3M118 14.9l-3.1 3M119.8 14.9l-3 3M121.7 14.9l-3.1 3"/>
<path d="M123.5 14.9l-3.1 3M125.3 14.9l-3 3M127.2 14.9l-3.1 3M129 14.9l-3.1 3M130.8 14.9l-3 3M132.7 14.9l-3.1 3M134.5 14.9l-3 3M136.4 14.9l-3.1 3M138.2 14.9l-3.1 3M140 14.9l-3 3M141.9 14.9l-3.1 3M143.7 14.9l-3 3"/>
<path d="M145.6 14.9l-3.1 3M147.4 14.9l-3.1 3M149.2 14.9l-3 3M151.1 14.9l-3.1 3M152.9 14.9l-3.1 3M154.7 14.9l-3 3M156.6 14.9l-3.1 3M158.4 14.9l-3 3M160.3 14.9l-3.1 3M162.1 14.9l-3.1 3M163.9 14.9l-3 3M165.8 14.9l-3.1 3"/>
<path d="M167.6 14.9l-3 3M169.5 14.9l-3.1 3M171.3 14.9l-3.1 3M173.1 14.9l-3 3M175 14.9l-3.1 3M176.8 14.9l-3.1 3M178.6 14.9l-3 3M180.5 14.9l-3.1 3M182.3 14.9l-3 3M184.2 14.9l-3.1 3M186 14.9l-3.1 3M187.8 14.9l-3 3"/>
<path d="M189.7 14.9l-3.1 3M191.5 14.9l-3 3M193.4 14.9l-3.1 3M195.2 14.9l-3.1 3M197 14.9l-3 3M198.9 14.9l-3.1 3M200.7 14.9l-3.1 3M202.5 14.9l-3 3M204.4 14.9l-3.1 3M206.2 14.9l-3 3M208.1 14.9l-3.1 3M209.9 14.9l-3.1 3"/>
<path d="M211.7 14.9l-3 3M213.6 14.9l-3.1 3M215.4 14.9l-3 3M217.3 14.9l-3.1 3M219.1 14.9l-3.1 3M220.9 14.9l-3 3M222.8 14.9l-3.1 3M224.6 14.9l-3.1 3M226.4 14.9l-3 3M228.3 14.9l-3.1 3M230.1 14.9l-3 3M232 14.9l-3.1 3"/>
<path d="M233.8 14.9l-3.1 3M235.6 14.9l-3 3M237.5 14.9l-3.1 3M239.3 14.9l-3 3M241.2 14.9l-3.1 3M243 14.9l-3.1 3M244.8 14.9l-3 3M246.7 14.9l-3.1 3M248.5 14.9l-3.1 3M250.3 14.9l-3 3M252.2 14.9l-3.1 3M254 14.9l-3 3"/>
<path d="M255.9 14.9l-3.1 3M257.7 14.9l-3.1 3M259.5 14.9l-3 3M261.4 14.9l-3.1 3M263.2 14.9l-3 3M265.1 14.9l-3.1 3M266.9 14.9l-3.1 3M268.7 14.9l-3 3M270.6 14.9l-3.1 3M272.4 14.9l-3.1 3M274.2 14.9l-3 3M276.1 14.9l-3.1 3"/>
<path d="M277.9 14.9l-3 3M279.8 14.9l-3.1 3M281.6 14.9l-3.1 3M283.4 14.9l-3 3M285.3 14.9l-3.1 3M287.1 14.9l-3 3M289 14.9l-3.1 3M290.8 14.9l-3.1 3M292.6 14.9l-3 3M294.5 14.9l-3.1 3M296.3 14.9l-3.1 3M298.1 14.9l-3 3"/>
<path d="M300 14.9l-3.1 3M301.2 17.4l-.6 .5M301.2 15.5l-2.4 2.4"/>
</g>
<path d="M71.9 22.2h1.4v1.4h-1.4z" fill-rule="evenodd" fill="#fff"/>
<path d="M71 22.9h.8M71.9 22.2h1.4v1.4h-1.4M72.6 22.9h.1M72.6 21.3v.8M72.6 23.7v.8M73.4 22.9h.8" fill="none" stroke="#000" stroke-width=".3"/>
<path d="M124.4 22.2h1.4v1.4h-1.4z" fill-rule="evenodd" fill="#fff"/>
<path d="M123.5 22.9h.8M124.4 22.2h1.4v1.4h-1.4zM125.1 22.9h.1M125.1 21.3v.8M125.1 23.7v.8M125.9 22.9h.8" fill="none" stroke="#000" stroke-width=".3"/>
<path d="M176.9 22.2h1.4v1.4h-1.4z" fill-rule="evenodd" fill="#fff"/>
<path d="M176 22.9h.8M176.9 22.2h1.4v1.4h-1.4zM177.6 22.9h.1M177.6 21.3v.8M177.6 23.7v.8M178.4 22.9h.8" fill="none" stroke="#000" stroke-width=".3"/>
<path d="M229.4 22.2h1.4v1.4h-1.4z" fill-rule="evenodd" fill="#fff"/>
<path d="M228.5 22.9h.8M229.4 22.2h1.4v1.4h-1.4zM230.1 22.9h.1M230.1 21.3v.8M230.1 23.7v.8M230.9 22.9h.8" fill="none" stroke="#000" stroke-width=".3"/>
<path d="M282 22.1l1.4 .3-.2 1.4-1.4-.3z" fill-rule="evenodd" fill="#fff"/>
<path d="M281 22.7l.8 .1M282.4 23.7l-.1 .8M282.6 22.9h.1M282.8 21.4l-.1 .8M283.4 23.1l.8 .1M283.4 22.4l-1.4-.3-.2 1.4 1.4 .3" fill="none" stroke="#000" stroke-width=".3"/>
<path d="M71.9 197.2h1.4v1.4h-1.4z" fill-rule="evenodd" fill="#fff"/>
<path d="M71 197.9h.8M71.9 197.2h1.4v1.4M72.6 197.9h.1M72.6 196.3v.8M72.6 198.7v.8M73.4 197.9h.8" fill="none" stroke="#000" stroke-width=".3"/>
<path d="M124.4 197.2h1.4v1.4h-1.4z" fill-rule="evenodd" fill="#fff"/>
<path d="M123.5 197.9h.8M124.4 198.6v-1.4h1.4v1.4M125.1 197.9h.1M125.1 196.3v.8M125.1 198.7v.8M125.9 197.9h.8" fill="none" stroke="#000" stroke-width=".3"/>
<path d="M176.9 197.2h1.4v1.4h-1.4z" fill-rule="evenodd" fill="#fff"/>
<path d="M176 197.9h.8M176.9 198.6v-1.4h1.4v1.4M177.6 197.9h.1M177.6 196.3v.8M177.6 198.7v.8M178.4 197.9h.8" fill="none" stroke="#000" stroke-width=".3"/>
<path d="M229.4 197.2h1.4v1.4h-1.4z" fill-rule="evenodd" fill="#fff"/>
<path d="M228.5 197.9h.8M229.4 198.6v-1.4h1.4v1.4M230.1 197.9h.1M230.1 196.3v.8M230.1 198.7v.8M230.9 197.9h.8" fill="none" stroke="#000" stroke-width=".3"/>
<path d="M71.9 77.2h1.4v1.4h-1.4z" fill-rule="evenodd" fill="#fff"/>
<path d="M71 77.9h.8M71.9 77.2h1.4v1.4h-1.4M72.6 77.9h.1M72.6 76.3v.8M72.6 78.7v.8M73.4 77.9h.8" fill="none" stroke="#000" stroke-width=".3"/>
<path d="M124.4 77.2h1.4v1.4h-1.4z" fill-rule="evenodd" fill="#fff"/>
<path d="M123.5 77.9h.8M124.4 77.2h1.4v1.4h-1.4zM125.1 77.9h.1M125.1 76.3v.8M125.1 78.7v.8M125.9 77.9h.8" fill="none" stroke="#000" stroke-width=".3"/>
<path d="M176.9 77.2h1.4v1.4h-1.4z" fill-rule="evenodd" fill="#fff"/>
<path d="M176 77.9h.8M176.9 77.2h1.4v1.4h-1.4zM177.6 77.9h.1M177.6 76.3v.8M177.6 78.7v.8M178.4 77.9h.8" fill="none" stroke="#000" stroke-width=".3"/>
<path d="M229.4 77.2h1.4v1.4h-1.4z" fill-rule="evenodd" fill="#fff"/>
<path d="M228.5 77.9h.8M229.4 77.2h1.4v1.4h-1.4zM230.1 77.9h.1M230.1 76.3v.8M230.1 78.7v.8M230.9 77.9h.8" fill="none" stroke="#000" stroke-width=".3"/>
<path d="M71.9 137.2h1.4v1.4h-1.4z" fill-rule="evenodd" fill="#fff"/>
<path d="M71 137.9h.8M71.9 137.2h1.4v1.4h-1.4M72.6 137.9h.1M72.6 136.3v.8M72.6 138.7v.8M73.4 137.9h.8" fill="none" stroke="#000" stroke-width=".3"/>
<path d="M124.4 137.2h1.4v1.4h-1.4z" fill-rule="evenodd" fill="#fff"/>
<path d="M123.5 137.9h.8M124.4 137.2h1.4v1.4h-1.4zM125.1 137.9h.1M125.1 136.3v.8M125.1 138.7v.8M125.9 137.9h.8" fill="none" stroke="#000" stroke-width=".3"/>
<path d="M176.9 137.2h1.4v1.4h-1.4z" fill-rule="evenodd" fill="#fff"/>
<path d="M176 137.9h.8M176.9 137.2h1.4v1.4h-1.4zM177.6 137.9h.1M177.6 136.3v.8M177.6 138.7v.8M178.4 137.9h.8" fill="none" stroke="#000" stroke-width=".3"/>
<path d="M229.4 137.2h1.4v1.4h-1.4z" fill-rule="evenodd" fill="#fff"/>
<path d="M228.5 137.9h.8M229.4 137.2h1.4v1.4h-1.4zM230.1 137.9h.1M230.1 136.3v.8M230.1 138.7v.8M230.9 137.9h.8" fill="none" stroke="#000" stroke-width=".3"/>
<path d="M282 22.1l1.4 .3-.2 1.4-1.4-.3z" fill-rule="evenodd" fill="#fff"/>
<path d="M281 22.7l.8 .1M282.4 23.7l-.1 .8M282.6 22.9h.1M282.8 21.4l-.1 .8M283.4 23.1l.8 .1M283.4 22.4l-1.4-.3-.2 1.4 1.4 .3" fill="none" stroke="#000" stroke-width=".3"/>
<path d="M252.8 197l1.4 .3-.2 1.3-1.4-.2z" fill-rule="evenodd" fill="#fff"/>
<path d="M251.8 197.6l.8 .1M253.3 198.6l-.2 .8M253.4 197.8h.1M253.7 196.3l-.2 .7M254.2 198l.8 .1M254.2 197.3l-1.4-.3-.2 1.4 1.4 .2" fill="none" stroke="#000" stroke-width=".3"/>
<path d="M272.8 77.1l1.4 .3-.2 1.4-1.4-.3z" fill-rule="evenodd" fill="#fff"/>
<path d="M271.8 77.7l.8 .1M272.8 77.1l1.4 .3-.2 1.4-1.4-.3zM273.2 78.7l-.1 .8M273.4 77.9h.1M273.7 76.4l-.2 .8M274.2 78.1l.8 .1" fill="none" stroke="#000" stroke-width=".3"/>
<path d="M262.8 137.1l1.4 .3-.2 1.4-1.4-.3z" fill-rule="evenodd" fill="#fff"/>
<path d="M261.8 137.7l.8 .1M262.8 137.1l1.4 .3-.2 1.4-1.4-.3zM263.2 138.7l-.1 .8M263.4 137.9h.1M263.7 136.4l-.2 .8M264.2 138.1l.8 .1" fill="none" stroke="#000" stroke-width=".3"/>
<path d="M71.9 146.9h1v1h-1z" fill-rule="evenodd" fill="#fff"/>
<path d="M70.8 147.4h.8M71.9 146.9h1v1h-1M72.4 147.4h.1M72.4 145.8v.8M72.4 148.2v.8M73.2 147.4h.8" fill="none" stroke="#000" stroke-width=".3"/>
<path d="M71.9 167.9h1v1h-1z" fill-rule="evenodd" fill="#fff"/>
<path d="M70.8 168.4h.8M71.9 167.9h1v1h-1M72.4 168.4h.1M72.4 166.8v.8M72.4 169.2v.8M73.2 168.4h.8" fill="none" stroke="#000" stroke-width=".3"/>
<path d="M286.2 30.5l.7 .3z" fill-rule="evenodd" fill="#fff"/>
<path d="M286.2 30.5l.7 .3z" fill="none" stroke="#000" stroke-width=".3"/>
<path d="M287.3 23.7l.8 .3z" fill-rule="evenodd" fill="#fff"/>
<path d="M287.3 23.7l.8 .3z" fill="none" stroke="#000" stroke-width=".3"/>
<path d="M283.6 30.2l3.3 .7-3.2-.5-.3 .8z" fill-rule="evenodd" fill="#fff"/>
<path d="M283.6 30.2l3.3 .7-3.2-.5-.3 .8z" fill="none" stroke="#000" stroke-width=".3"/>
<path d="M284.9 22.3v.9l3.2 .7-3.4-.6z" fill-rule="evenodd" fill="#fff"/>
<path d="M284.9 22.3v.9l3.2 .7-3.4-.6z" fill="none" stroke="#000" stroke-width=".3"/>
<path d="M287.6 23.9h.2l-1.1 6.7h-.2z" fill-rule="evenodd" fill="#fff"/>
<path d="M287.6 23.9h.2l-1.1 6.7h-.2z" fill="none" stroke="#000" stroke-width=".3"/>
<path d="M56.4 14.9v3h244.8M301.2 14.9v3" fill="none" stroke="#000" stroke-width=".3"/>
<path d="M176.8 11.3h63.3M89.3 249.5h45.1" fill="none" stroke="#000" stroke-width=".3"/>
<g font-size="5.8">
<text x="36.2" y="24.9">Г</text>
<text x="34.2" y="79.9">В</text>
<text x="34.2" y="139.9">Б</text>
<text x="34" y="199.9">А</text>
<text x="71.6" y="228">1</text>
<text x="123.7" y="228">2</text>
<text x="176.2" y="228">3</text>
<text x="228.5" y="228">4</text>
<text x="252" y="228">5</text>
<text x="281.2" y="228">6</text>
</g>
<text font-size="5.1" x="341.3" y="243.7">127-2021-АР</text>
<g font-size="4.4">
<text x="176.8" y="10.9">План этажа на отм. 0,000 М 1:100</text>
<text x="276.6" y="53.6" transform="rotate(-80 276.6 53.6)">ОК1</text>
<text x="73.1" y="160">В1</text>
<text x="200.6" y="196.2">ОК1</text>
<text x="89.3" y="249.1">Экспликация помещений</text>
<text x="76.1" y="257.5">№</text>
<text x="104.5" y="257.5">Наименование</text>
<text x="153.9" y="257.5">Площадь, м2</text>
<text x="298.1" y="253.5">Хозяйственная постройка размером 21,5х18х6,5м (пристрой к сущ.</text>
<text x="307.1" y="258.4">зданию) по адресу: г. Н. Новгород, ул. Щербакова, д.37В</text>
<text x="76.1" y="264.5">01</text>
<text x="86.4" y="264.5">Хозяйственное помещение</text>
<text x="159.6" y="264.5">355,89</text>
<text x="307.9" y="271">Хозяйственная постройка</text>
</g>
<text font-size="4.2" x="377.6" y="286">НИЖЕГОРОДИНВЕСТПРОЕКТ</text>
<g font-size="4.1">
<text x="156.4" y="270.4">355,89 м²</text>
<text x="309.3" y="285.9">План этажа на отм. 0.000</text>
</g>
<g font-size="3.6">
<text x="52.1" y="15.7" transform="rotate(-90 52.1 15.7)">500</text>
<text x="59.3" y="22.4">1 400</text>
<text x="289.4" y="22.4">1 550</text>
<text x="52.1" y="54.7" transform="rotate(-90 52.1 54.7)">5 500</text>
<text x="52.1" y="112.2" transform="rotate(-90 52.1 112.2)">6 000</text>
<text x="47.1" y="114" transform="rotate(-90 47.1 114)">18 220</text>
<text x="52.1" y="172.2" transform="rotate(-90 52.1 172.2)">6 000</text>
<text x="101.8" y="190.4">±0,000</text>
<text x="52.1" y="206.4" transform="rotate(-90 52.1 206.4)">220</text>
<text x="62.9" y="212.4">220</text>
<text x="94.6" y="212.4">5 250</text>
<text x="147.1" y="212.4">5 250</text>
<text x="199.6" y="212.4">5 250</text>
<text x="237.5" y="212.4">2 330</text>
<text x="254.4" y="212.4">1 000</text>
<text x="264.4" y="212.4">1 000</text>
<text x="275.4" y="212.4">920</text>
<text x="287.8" y="212.4">1 860</text>
<text x="180.7" y="217.4">21 530</text>
<text x="367.3" y="266.1">Стадия</text>
<text x="383.8" y="266.1">Лист</text>
<text x="399.7" y="266.1">Листов</text>
<text x="371.7" y="273.6">П</text>
<text x="386.6" y="273.2">4</text>
</g>
<g font-size="3.2">
<text x="232.6" y="260.9">Изм.</text>
<text x="241.4" y="260.9">Кол.уч.</text>
<text x="252.1" y="260.9">Лист</text>
<text x="261.5" y="260.9">№Док.</text>
<text x="275" y="260.9">Подп.</text>
<text x="286.8" y="260.9">Дата</text>
<text x="232.3" y="266.2">ГИП</text>
<text x="251.4" y="266.2">Яковлев А.А.</text>
<text x="231.9" y="271">Руковод.</text>
<text x="251.4" y="271">Яковлев А.А.</text>
<text x="231.9" y="276.1">Вед. спец.</text>
<text x="232" y="280.9">Разраб.</text>
<text x="251.4" y="281.1">Яковлев А.А.</text>
<text x="231.7" y="290.8">Н.контр.</text>
</g>
<g font-size="2.9">
<text x="157.3" y="7.9">1</text>
<text x="272.1" y="27.3" transform="rotate(-80 272.1 27.3)">790</text>
<text x="268" y="52.3" transform="rotate(-80 268 52.3)">4 000</text>
<text x="264.3" y="74.6" transform="rotate(-80 264.3 74.6)">790</text>
<text x="82.2" y="146.1" transform="rotate(-90 82.2 146.1)">1 000</text>
<text x="82.2" y="161.3" transform="rotate(-90 82.2 161.3)">2 000</text>
<text x="82.2" y="186.3" transform="rotate(-90 82.2 186.3)">3 000</text>
<text x="178.6" y="188.2">625</text>
<text x="200.3" y="188.2">4 000</text>
<text x="224.9" y="188.2">625</text>
<text x="157.3" y="230">1</text>
</g>
<g font-size="2.2">
<text x="139.8" y="107.8">Хозяйственное помещение</text>
<text x="151.3" y="104.8">01</text>
</g>
</svg>
